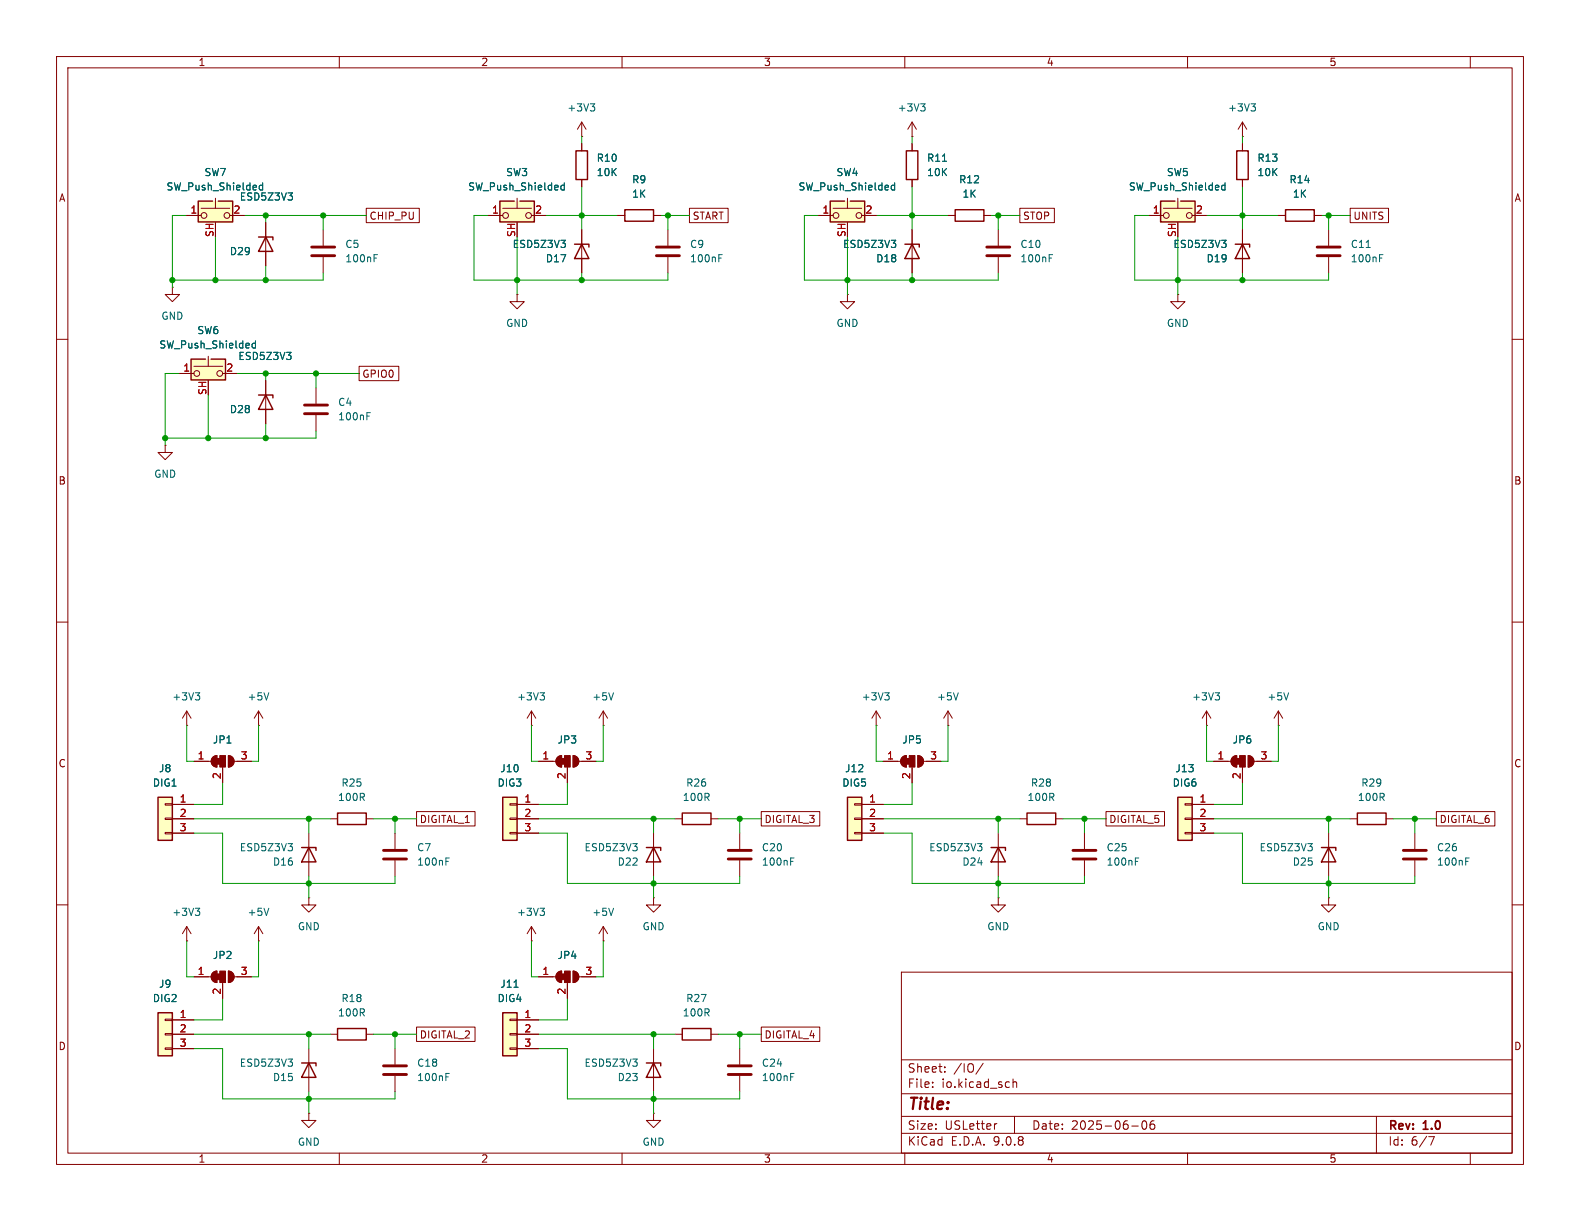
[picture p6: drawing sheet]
<svg xmlns="http://www.w3.org/2000/svg" width="279mm" height="216mm" viewBox="0 0 279 216" stroke-linecap="round" stroke-linejoin="round" font-family="sans-serif">
<g fill="none" stroke="#840000" stroke-width=".18">
<path d="M10 10h259.4v195.9h-259.4zM12 12h255.4v191.9h-255.4zM60 10v2M110 10v2M160 10v2M210 10v2M260 10v2M30.5 50.8v1.3h1.2l-1.2 1.2-1.3-1.2h1.3M30.5 50.8h.1M10 60h2M47 67.3v7.6M55.9 68.6v2.8"/>
<path d="M55.9 73.4v2.8M267.4 60h2M10 110h2M267.4 110h2M94 128.3h.1M94 125.7l-.8 1.3M94 125.7l.7 1.3M94 125.7v2.6M54.6 158.8v1.2h1.3l-1.3 1.3-1.3-1.3h1.3M54.6 158.8h.1M54.6 147.3v7.6M58.4 144.8h1.3"/>
<path d="M64.8 144.8h1.2M69.8 147.3v2.8M69.8 152.1v2.8M10 160h2M33 166.4h.1M33 163.8l-.7 1.3M33 163.8l.8 1.3M33 163.8v2.6M45.7 166.4h.1M45.7 163.8l-.7 1.3M45.7 163.8l.8 1.3M45.7 163.8v2.6"/>
<path d="M159.4 171.9h108v32h-108zM267.4 160h2M54.6 196.9v1.2h1.3l-1.3 1.3-1.3-1.3h1.3M54.6 196.9h.1M54.6 185.4v7.6M58.4 182.9h1.3M64.8 182.9h1.2M115.6 196.9v1.2h1.2l-1.2 1.3-1.3-1.3h1.3M115.6 196.9h.1M119.4 182.9h1.2M125.7 182.9h1.3M130.8 185.4v2.8"/>
<path d="M130.8 190.2v2.8M159.4 197.4h108M159.4 193.4h108M159.4 187.4h108M164.9 192.1v.2M164.9 191.4v.1M167.1 189.4v.2M167.1 188.7v.1M173.9 188l-1.3 1.9M176.3 198.7l-.3 .1M179.1 190.8v1.5M179.1 191.4l.3-.1 .3 .1 .1 .9"/>
<path d="M179.4 197.4v3M200.1 199.1h1.2M202.1 198.3l.2-.1a.81 .81 0 0 1 .6 .6 .81 .81 0 0 1-.3 .8l-.2 .1a.81 .81 0 0 1-.3-1.4zM204.1 198.2a.59 .59 0 0 0-.7 .6v.6l.1 .2 .4 .1 .2-.2 .1-.5-.1-.2h-.5l-.2 .2M243.4 197.4v6.5M60 203.9v2M110 203.9v2M159.4 200.4h108M160 203.9v2M210 203.9v2M252.6 201h1l-.6 1.5M260 203.9v2"/>
</g>
<path d="M53.8 71.6h4.1M53.8 73.2h4.1M67.8 150.4h4.1M67.8 151.9h4.1M128.8 188.5h4M128.8 190h4" fill="none" stroke="#840000" stroke-width=".51"/>
<g fill="none" stroke="#006464" stroke-width=".18">
<path d="M50.7 62.3h.8l-.5 .5M51.4 62.9v.6M64.9 73.6h.4M64.9 73h.6M95.5 122.5h.8l-.4 .5M96 123l.3 .2v.3l-.3 .3M50.9 149.2h.8l-.4 .5M51.7 149.8v.5M78.9 152.3h.4M78.9 151.7h.6M34.5 160.6h.8l-.4 .5M35.1 161.1l.2 .2v.3l-.2 .3"/>
<path d="M47.5 160.6l-.4 1.3M50.9 187.3h.8l-.4 .5M51.7 187.9v.5M139.8 190.4h.4M139.8 189.8h.6"/>
</g>
<path d="M45.7 69.9h2.6v.5M47 69.9l1.3 2.5h-2.6zM53.3 149.9h2.6v.5M54.6 149.9l1.3 2.5h-2.6zM59.7 143.8h5.1v2h-5.1zM53.3 188h2.6v.5M54.6 188l1.3 2.5h-2.6zM59.7 181.9h5.1v2h-5.1zM120.6 181.9h5.1v2h-5.1z" fill="none" stroke="#840000" stroke-width=".25"/>
<path d="M27.9 179.1h2.6v7.6h-2.6z" fill="#ffffc2"/>
<path d="M233.7 149.9h2.5v.5M234.9 149.9l1.3 2.5h-2.5zM27.9 179.1h2.6v7.6h-2.6zM114.3 188h2.5v.5M115.6 188l1.2 2.5h-2.5z" fill="none" stroke="#840000" stroke-width=".25"/>
<g fill="none" stroke="#840000" stroke-width=".18">
<path d="M29.2 78.7v1.3h1.3l-1.3 1.3-1.3-1.3h1.3M29.2 78.7h.1M33 128.3h.1M33 125.7l-.7 1.3M33 125.7l.8 1.3M33 125.7v2.6M234.9 147.3v7.6M34.3 172.7h3M37.6 172l.8-.3v2a1.02 1.02 0 0 1-1-.6 1.02 1.02 0 0 1 .2-1.1zM39.4 173.7v2.8M40.4 171.7a1.02 1.02 0 0 1 1 1 1.02 1.02 0 0 1-1 1zM41.4 172.7h3"/>
<path d="M29.2 180.2h1.3v.3h-1.3zM29.2 182.8h1.3v.2h-1.3zM29.2 185.3h1.3v.2h-1.3zM30.5 180.3h3.8M30.5 182.9h3.8M30.5 185.4h3.8M69.8 185.4v2.8M69.8 190.2v2.8M115.6 185.4v7.6"/>
</g>
<g fill="#840000" stroke="#840000" stroke-width=".18">
<path d="M38.4 172.2h.5v1h-.5z"/>
<path d="M37.6 172l.8-.3v2a1.02 1.02 0 0 1-1-.6 1.02 1.02 0 0 1 .2-1.1z"/>
<path d="M38.9 171.7h1v2h-1z"/>
<path d="M40.4 171.7a1.02 1.02 0 0 1 1 1 1.02 1.02 0 0 1-1 1z"/>
</g>
<path d="M34.5 122.5h.8l-.4 .5M35.1 123l.2 .2v.3l-.2 .3M231.3 149.2h.8l-.5 .5M232 149.8v.5M78.9 190.4h.4M78.9 189.8h.6M111.9 187.3h.8l-.4 .5M112.6 187.9v.5" fill="none" stroke="#006464" stroke-width=".18"/>
<path d="M67.8 188.5h4.1M67.8 190h4.1" fill="none" stroke="#840000" stroke-width=".51"/>
<path d="M88.9 179.1h2.5v7.6h-2.5z" fill="#ffffc2"/>
<path d="M88.9 179.1h2.5v7.6h-2.5z" fill="none" stroke="#840000" stroke-width=".25"/>
<g fill="none" stroke="#840000" stroke-width=".18">
<path d="M34.3 134.6h3M37.6 133.9l.8-.3v2a1.02 1.02 0 0 1-1-.6 1.02 1.02 0 0 1 .2-1.1zM39.4 135.6v2.8M40.4 133.6a1.02 1.02 0 0 1 1 1 1.02 1.02 0 0 1-1 1zM41.4 134.6h3M45.7 128.3h.1M45.7 125.7l-.7 1.3M45.7 125.7l.8 1.3M45.7 125.7v2.6M90.2 180.2h1.2v.3h-1.2zM90.2 182.8h1.2v.2h-1.2zM90.2 185.3h1.2v.2h-1.2z"/>
<path d="M91.4 180.3h3.8M91.4 182.9h3.8M91.4 185.4h3.8"/>
</g>
<path d="M47.5 122.5l-.4 1.3M90.9 174.6h.7" fill="none" stroke="#006464" stroke-width=".18"/>
<g fill="#840000" stroke="#840000" stroke-width=".18">
<path d="M38.4 134.1h.5v1h-.5z"/>
<path d="M37.6 133.9l.8-.3v2a1.02 1.02 0 0 1-1-.6 1.02 1.02 0 0 1 .2-1.1z"/>
<path d="M38.9 133.6h1v2h-1z"/>
<path d="M40.4 133.6a1.02 1.02 0 0 1 1 1 1.02 1.02 0 0 1-1 1z"/>
</g>
<path d="M149.9 141h2.5v7.6h-2.5z" fill="#ffffc2"/>
<path d="M149.9 141h2.5v7.6h-2.5z" fill="none" stroke="#840000" stroke-width=".25"/>
<path d="M151.1 142.1h1.3v.3h-1.3zM151.1 144.7h1.3v.2h-1.3zM151.1 147.2h1.3v.2h-1.3zM152.4 142.2h3.8M152.4 144.8h3.8M152.4 147.3h3.8" fill="none" stroke="#840000" stroke-width=".18"/>
<path d="M88.9 141h2.5v7.6h-2.5z" fill="#ffffc2"/>
<path d="M88.9 141h2.5v7.6h-2.5zM175.3 149.9h2.5v.5M176.5 149.9l1.3 2.5h-2.5z" fill="none" stroke="#840000" stroke-width=".25"/>
<g fill="none" stroke="#840000" stroke-width=".18">
<path d="M90.2 142.1h1.2v.3h-1.2zM90.2 144.7h1.2v.2h-1.2zM90.2 147.2h1.2v.2h-1.2zM91.4 142.2h3.8M91.4 144.8h3.8M91.4 147.3h3.8M176.5 147.3v7.6M94 166.4h.1M94 163.8l-.8 1.3M94 163.8l.7 1.3M94 163.8v2.6M95.2 172.7h3.1"/>
<path d="M98.6 172l.7-.3v2a1.02 1.02 0 0 1-.9-.6 1.02 1.02 0 0 1 .2-1.1zM100.3 173.7v2.8M101.3 171.7a1.02 1.02 0 0 1 1.1 1 1.02 1.02 0 0 1-1.1 1zM102.4 172.7h3"/>
</g>
<g fill="#840000" stroke="#840000" stroke-width=".18">
<path d="M99.3 172.2h.5v1h-.5z"/>
<path d="M98.6 172l.7-.3v2a1.02 1.02 0 0 1-.9-.6 1.02 1.02 0 0 1 .2-1.1z"/>
<path d="M99.8 171.7h1v2h-1z"/>
<path d="M101.3 171.7a1.02 1.02 0 0 1 1.1 1 1.02 1.02 0 0 1-1.1 1z"/>
</g>
<path d="M172.9 149.2h.7l-.4 .5M173.6 149.8v.5M95.5 160.6h.8l-.4 .5M96 161.1l.3 .2v.3l-.3 .3" fill="none" stroke="#006464" stroke-width=".18"/>
<path d="M27.9 141h2.6v7.6h-2.6z" fill="#ffffc2"/>
<path d="M45.7 41.9h2.6v.5M47 41.9l1.3 2.6h-2.6zM27.9 141h2.6v7.6h-2.6zM114.3 149.9h2.5v.5M115.6 149.9l1.2 2.5h-2.5z" fill="none" stroke="#840000" stroke-width=".25"/>
<g fill="none" stroke="#840000" stroke-width=".18">
<path d="M47 39.4v7.6M57.1 40.6v2.8M57.1 45.5v2.8M91.4 52.1v1.2h1.3l-1.3 1.3-1.2-1.3h1.2M91.4 52.1h.1M156.2 134.6h3.1M159.6 133.9l.7-.3v2a1.02 1.02 0 0 1-1-.6 1.02 1.02 0 0 1 .3-1.1zM161.3 135.6v2.8M162.3 133.6a1.02 1.02 0 0 1 1 1 1.02 1.02 0 0 1-1 1zM163.3 134.6h3.1M29.2 142.1h1.3v.3h-1.3zM29.2 144.7h1.3v.2h-1.3z"/>
<path d="M29.2 147.2h1.3v.2h-1.3zM30.5 142.2h3.8M30.5 144.8h3.8M30.5 147.3h3.8M115.6 147.3v7.6M106.7 166.4h.1M106.7 163.8l-.8 1.3M106.7 163.8l.7 1.3M106.7 163.8v2.6"/>
</g>
<path d="M50.9 34.1h.8l-.4 .5M51.7 34.7v.6M66.2 45.6h.4M66.2 45h.6M111.9 149.2h.8l-.4 .5M112.6 149.8v.5M108.5 160.6l-.4 1.3" fill="none" stroke="#006464" stroke-width=".18"/>
<path d="M55.1 43.7h4.1M55.1 45.2h4.1" fill="none" stroke="#840000" stroke-width=".51"/>
<g fill="#840000" stroke="#840000" stroke-width=".18">
<path d="M160.3 134.1h.5v1h-.5z"/>
<path d="M159.6 133.9l.7-.3v2a1.02 1.02 0 0 1-1-.6 1.02 1.02 0 0 1 .3-1.1z"/>
<path d="M160.8 133.6h1v2h-1z"/>
<path d="M162.3 133.6a1.02 1.02 0 0 1 1 1 1.02 1.02 0 0 1-1 1z"/>
</g>
<path d="M88.4 35.6h6.1v3.8h-6.1z" fill="#ffffc2"/>
<g fill="none" stroke="#840000" stroke-width=".18">
<path d="M86.4 38.1h2.5M88.9 36.8h5.1M91.4 35.1v1.7M94 38.1h2.5"/>
<circle cx="89.4" cy="38.1" r=".51"/>
<circle cx="93.5" cy="38.1" r=".51"/>
</g>
<path d="M90.9 35.6h-2.5v3.6h6.1v-3.6h-2.6" fill="none" stroke="#840000" stroke-width=".25"/>
<path d="M99.8 32.3v1.3M99.8 32.8h-.4l-.2 .2 .1 .5h.5" fill="none" stroke="#006464" stroke-width=".18"/>
<path d="M35.1 35.6h6v3.8h-6z" fill="#ffffc2"/>
<g fill="none" stroke="#840000" stroke-width=".18">
<path d="M33 38.1h2.6M35.6 36.8h5M38.1 35.1v1.7M40.6 38.1h2.6M109.2 38.1h1.3M115.6 38.1h1.2M102.9 40.6v7.7M118.1 40.6v2.8M118.1 45.5v2.8M154.9 128.3h.1M154.9 125.7l-.7 1.3M154.9 125.7l.8 1.3"/>
<path d="M154.9 125.7v2.6"/>
<circle cx="36.1" cy="38.1" r=".51"/>
<circle cx="40.1" cy="38.1" r=".51"/>
</g>
<path d="M37.6 35.6h-2.5v3.6h6v-3.6h-2.5M110.5 37.1h5.1v2h-5.1zM101.6 43.2h2.5v.5M102.9 43.2l1.2 2.5h-2.5z" fill="none" stroke="#840000" stroke-width=".25"/>
<path d="M46.4 32.3v1.3M46.4 32.8h-.3l-.3 .2 .2 .5h.4M99.2 42.5h.8l-.4 .5M99.9 43.1v.5M127.1 45.6h.4M127.1 45h.6M156.5 122.5h.7l-.4 .5M157 123l.2 .2v.3l-.2 .3" fill="none" stroke="#006464" stroke-width=".18"/>
<path d="M116.1 43.7h4M116.1 45.2h4" fill="none" stroke="#840000" stroke-width=".51"/>
<path d="M33.8 63.5h6.1v3.8h-6.1z" fill="#ffffc2"/>
<g fill="none" stroke="#840000" stroke-width=".18">
<path d="M219.7 24.1h.1M219.7 21.6v2.5M219.7 25.4v1.3M219.7 31.8v1.2M219.7 21.6l-.8 1.3M219.7 21.6l.8 1.3M149.9 52.1v1.2h1.2l-1.2 1.3-1.3-1.3h1.3M149.9 52.1h.1M31.7 66h2.6M34.3 64.8h5.1M36.8 63v1.8M39.4 66h2.5"/>
<path d="M95.2 134.6h3.1M98.6 133.9l.7-.3v2a1.02 1.02 0 0 1-.9-.6 1.02 1.02 0 0 1 .2-1.1zM100.3 135.6v2.8M101.3 133.6a1.02 1.02 0 0 1 1.1 1 1.02 1.02 0 0 1-1.1 1zM102.4 134.6h3M106.7 128.3h.1M106.7 125.7l-.8 1.3M106.7 125.7l.7 1.3M106.7 125.7v2.6M115.6 158.8v1.2h1.2l-1.2 1.3-1.3-1.3h1.3M115.6 158.8h.1M119.4 144.8h1.2"/>
<path d="M125.7 144.8h1.3M130.8 147.3v2.8M130.8 152.1v2.8"/>
<circle cx="34.8" cy="66" r=".51"/>
<circle cx="38.9" cy="66" r=".51"/>
</g>
<path d="M218.7 26.7h2v5.1h-2zM36.3 63.5h-2.5v3.7h6.1v-3.7h-2.6M120.6 143.8h5.1v2h-5.1z" fill="none" stroke="#840000" stroke-width=".25"/>
<path d="M221.2 18.4h.8l-.4 .4M221.8 18.8l.2 .3v.3l-.2 .2M45.2 60.3v1.2M45.2 60.8l-.4-.1-.2 .2 .1 .6h.5M108.5 122.5l-.4 1.3M139.8 152.3h.4M139.8 151.7h.6" fill="none" stroke="#006464" stroke-width=".18"/>
<g fill="#840000" stroke="#840000" stroke-width=".18">
<path d="M99.3 134.1h.5v1h-.5z"/>
<path d="M98.6 133.9l.7-.3v2a1.02 1.02 0 0 1-.9-.6 1.02 1.02 0 0 1 .2-1.1z"/>
<path d="M99.8 133.6h1v2h-1z"/>
<path d="M101.3 133.6a1.02 1.02 0 0 1 1.1 1 1.02 1.02 0 0 1-1.1 1z"/>
</g>
<path d="M128.8 150.4h4M128.8 151.9h4" fill="none" stroke="#840000" stroke-width=".51"/>
<path d="M205.2 35.6h6.1v3.8h-6.1z" fill="#ffffc2"/>
<g fill="none" stroke="#840000" stroke-width=".18">
<path d="M161.3 24.1h.1M161.3 21.6l-.8 1.3M161.3 21.6l.8 1.3M161.3 21.6v2.5M161.3 25.4v1.3M161.3 31.8v1.2M203.2 38.1h2.5M205.7 36.8h5.1M208.3 35.1v1.7M210.8 38.1h2.6M226.1 38.1h1.2M232.4 38.1h1.3"/>
<path d="M161.3 40.6v7.7M176.5 40.6v2.8M176.5 45.5v2.8M208.3 52.1v1.2h1.2l-1.2 1.3-1.3-1.3h1.3M208.3 52.1h.1M219.7 40.6v7.7M234.9 40.6v2.8M234.9 45.5v2.8"/>
<circle cx="206.2" cy="38.1" r=".51"/>
<circle cx="210.3" cy="38.1" r=".51"/>
</g>
<path d="M160.3 26.7h2v5.1h-2zM207.8 35.6h-2.6v3.6h6.1v-3.6h-2.5M227.3 37.1h5.1v2h-5.1zM160 43.2h2.6v.5M161.3 43.2l1.3 2.5h-2.6zM218.4 43.2h2.6v.5M219.7 43.2l1.3 2.5h-2.6z" fill="none" stroke="#840000" stroke-width=".25"/>
<g fill="none" stroke="#006464" stroke-width=".18">
<path d="M162.8 18.4h.8l-.4 .4M163.3 18.8l.3 .3v.3l-.3 .2M166.7 28.5h.7M216.6 32.3v1.3M216.6 32.8h-.3l-.3 .2 .1 .5h.5M157.6 42.5h.8l-.4 .5M158.3 43.1v.5M185.5 45.6h.5M185.5 45h.6M216 42.5h.8l-.4 .5M216.8 43.1v.5M241.6 43.8h.7"/>
<path d="M244 45.6h.4M244 45h.6"/>
</g>
<path d="M174.5 43.7h4.1M174.5 45.2h4.1M232.9 43.7h4.1M232.9 45.2h4.1" fill="none" stroke="#840000" stroke-width=".51"/>
<path d="M146.8 35.6h6.1v3.8h-6.1z" fill="#ffffc2"/>
<g fill="none" stroke="#840000" stroke-width=".18">
<path d="M102.9 24.1h.1M102.9 21.6v2.5M102.9 25.4v1.3M102.9 31.8v1.2M102.9 21.6l-.8 1.3M102.9 21.6l.7 1.3M144.8 38.1h2.5M147.3 36.8h5.1M149.9 35.1v1.7M152.4 38.1h2.5M167.6 38.1h1.3M174 38.1h1.3"/>
<path d="M167.6 128.3h.1M167.6 125.7l-.7 1.3M167.6 125.7l.8 1.3M167.6 125.7v2.6M176.5 158.8v1.2h1.3l-1.3 1.3-1.2-1.3h1.2M176.5 158.8h.1M180.3 144.8h1.3M186.7 144.8h1.3M191.8 147.3v2.8M191.8 152.1v2.8M238.8 144.8h1.2M245.1 144.8h1.3"/>
<circle cx="147.8" cy="38.1" r=".51"/>
<circle cx="151.9" cy="38.1" r=".51"/>
</g>
<path d="M101.9 26.7h2v5.1h-2zM149.4 35.6h-2.6v3.6h6.1v-3.6h-2.5M168.9 37.1h5.1v2h-5.1zM181.6 143.8h5.1v2h-5.1zM240 143.8h5.1v2h-5.1z" fill="none" stroke="#840000" stroke-width=".25"/>
<path d="M104.4 18.4h.8l-.5 .4M104.9 18.8l.3 .3v.3l-.3 .2M158.2 32.3v1.3M158.2 32.8h-.4l-.2 .2 .1 .5h.5M169.5 122.5l-.5 1.3M200.8 152.3h.4M200.8 151.7h.6" fill="none" stroke="#006464" stroke-width=".18"/>
<path d="M189.7 150.4h4.1M189.7 151.9h4.1" fill="none" stroke="#840000" stroke-width=".51"/>
<path d="M208.3 141h2.5v7.6h-2.5z" fill="#ffffc2"/>
<path d="M208.3 141h2.5v7.6h-2.5z" fill="none" stroke="#840000" stroke-width=".25"/>
<g fill="none" stroke="#840000" stroke-width=".18">
<path d="M33 38.1h2.6M40.6 38.1h2.6M47 39.4v2.5M64.8 36.8h9.3v2.6h-9.3zM86.4 38.1h2.5M94 38.1h2.5M102.9 25.4v1.3M102.9 31.8v1.2M109.2 38.1h1.3M115.6 38.1h1.2M121.9 36.8h6.9v2.6h-6.9zM144.8 38.1h2.5"/>
<path d="M152.4 38.1h2.5M161.3 25.4v1.3M161.3 31.8v1.2M167.6 38.1h1.3M174 38.1h1.3M180.3 36.8h6.2v2.6h-6.2zM203.2 38.1h2.5M210.8 38.1h2.6M219.7 25.4v1.3M219.7 31.8v1.2M226.1 38.1h1.2M232.4 38.1h1.3"/>
<path d="M238.8 36.8h6.7v2.6h-6.7zM47 44.5v2.5M102.9 40.6v2.6M102.9 45.7v2.6M161.3 40.6v2.6M161.3 45.7v2.6M219.7 40.6v2.6M219.7 45.7v2.6M31.7 66h2.6M39.4 66h2.5M47 67.3v2.6M47 72.4v2.5"/>
<path d="M63.5 64.8h7v2.5h-7zM34.3 134.6h2.5M39.4 135.9v2.5M41.9 134.6h2.5M95.2 134.6h2.6M100.3 135.9v2.5M102.9 134.6h2.5M156.2 134.6h2.5M161.3 135.9v2.5M163.8 134.6h2.6M213.4 128.3h.1M213.4 125.7l-.8 1.3"/>
<path d="M213.4 125.7l.7 1.3M213.4 125.7v2.6M214.6 134.6h3.1M218 133.9l.7-.3v2a1.02 1.02 0 0 1-.9-.6 1.02 1.02 0 0 1 .2-1.1zM219.7 135.6v2.8M220.7 133.6a1.02 1.02 0 0 1 1 1 1.02 1.02 0 0 1-1 1zM221.7 134.6h3.1M226.1 128.3h.1M226.1 125.7l-.8 1.3M226.1 125.7l.7 1.3M226.1 125.7v2.6M30.5 142.2h3.8"/>
<path d="M30.5 144.8h3.8M30.5 147.3h3.8M73.7 143.5h10.3v2.6h-10.3zM91.4 142.2h3.8M91.4 144.8h3.8M91.4 147.3h3.8M134.6 143.5h10.4v2.6h-10.4zM152.4 142.2h3.8M152.4 144.8h3.8M152.4 147.3h3.8M195.6 143.5h10.3v2.6h-10.3zM209.5 142.1h1.3v.3h-1.3z"/>
<path d="M209.5 144.7h1.3v.2h-1.3zM209.5 147.2h1.3v.2h-1.3zM210.8 142.2h3.8M210.8 144.8h3.8M210.8 147.3h3.8M234.9 158.8v1.2h1.3l-1.3 1.3-1.2-1.3h1.2M234.9 158.8h.1M250.2 147.3v2.8M250.2 152.1v2.8M254 143.5h10.3v2.6h-10.3zM34.3 172.7h2.5M39.4 174v2.5"/>
<path d="M41.9 172.7h2.5M95.2 172.7h2.6M100.3 174v2.5M102.9 172.7h2.5M30.5 180.3h3.8M30.5 182.9h3.8M30.5 185.4h3.8M73.7 181.6h10.3v2.6h-10.3zM91.4 180.3h3.8M91.4 182.9h3.8M91.4 185.4h3.8M134.6 181.6h10.4v2.6h-10.4z"/>
</g>
<g fill="#840000" stroke="#840000" stroke-width=".18">
<path d="M218.7 134.1h.5v1h-.5z"/>
<path d="M218 133.9l.7-.3v2a1.02 1.02 0 0 1-.9-.6 1.02 1.02 0 0 1 .2-1.1z"/>
<path d="M219.2 133.6h1v2h-1z"/>
<path d="M220.7 133.6a1.02 1.02 0 0 1 1 1 1.02 1.02 0 0 1-1 1z"/>
</g>
<path d="M248.2 150.4h4M248.2 151.9h4" fill="none" stroke="#840000" stroke-width=".51"/>
<g fill="none" stroke="#006464" stroke-width=".18">
<path d="M46.4 32.8h-.3l-.3 .2 .2 .5h.4M46.4 32.3v1.3M50.9 34.1h.8l-.4 .5M51.7 34.7v.6M99.8 32.3v1.3M99.8 32.8h-.4l-.2 .2 .1 .5h.5M158.2 32.8h-.4l-.2 .2 .1 .5h.5M158.2 32.3v1.3M166.7 28.5h.7M216.6 32.8h-.3l-.3 .2 .1 .5h.5M216.6 32.3v1.3M99.2 42.5h.8l-.4 .5"/>
<path d="M99.9 43.1v.5M157.6 42.5h.8l-.4 .5M158.3 43.1v.5M216 42.5h.8l-.4 .5M216.8 43.1v.5M45.2 60.3v1.2M45.2 60.8l-.4-.1-.2 .2 .1 .6h.5M50.7 62.3h.8l-.5 .5M51.4 62.9v.6M214.9 122.5h.8l-.5 .5M215.4 123l.3 .2v.3l-.3 .3M227.9 122.5l-.4 1.3"/>
<path d="M259.2 152.3h.4M259.2 151.7h.6M90.9 174.6h.7"/>
</g>
<g fill="none" stroke="#009600" stroke-width=".18">
<path d="M33 38.1h-2.5v12.7M43.2 38.1h21.6M47 38.1v1.3M57.1 38.1v2.5M86.4 38.1h-2.6v11.4h34.3v-1.2M96.5 38.1h12.7M102.9 24.1v1.3M102.9 33v7.6M116.8 38.1h5.1M118.1 38.1v2.5M144.8 38.1h-2.6v11.4h34.3v-1.2M154.9 38.1h12.7"/>
<path d="M161.3 24.1v1.3M161.3 33v7.6M175.3 38.1h5M176.5 38.1v2.5M203.2 38.1h-2.5v11.4h34.2v-1.2M213.4 38.1h12.7M219.7 24.1v1.3M219.7 33v7.6M233.7 38.1h5.1M234.9 38.1v2.5M38.1 41.9v7.6M47 47v2.5"/>
<path d="M57.1 48.3v1.2h-26.6M91.4 41.9v10.2M102.9 48.3v1.2M149.9 41.9v10.2M161.3 48.3v1.2M208.3 41.9v10.2M219.7 48.3v1.2M31.7 66h-2.5v12.7M36.8 69.9v7.6M41.9 66h21.6M47 66v1.3M47 74.9v2.6"/>
<path d="M55.9 76.2v1.3h-26.7M55.9 66v2.6M33 128.3v6.3h1.3M39.4 138.4v3.8h-5.1M45.7 128.3v6.3h-1.3M94 128.3v6.3h1.2M100.3 138.4v3.8h-5.1M106.7 128.3v6.3h-1.3M154.9 128.3v6.3h1.3M161.3 138.4v3.8h-5.1M167.6 128.3v6.3h-1.2M213.4 128.3v6.3h1.2"/>
<path d="M219.7 138.4v3.8h-5.1M226.1 128.3v6.3h-1.3M34.3 147.3h5.1v8.9h30.4v-1.3M34.3 144.8h24.1M54.6 144.8v2.5M54.6 154.9v3.9M66 144.8h7.7M69.8 144.8v2.5M95.2 144.8h24.2M95.2 147.3h5.1v8.9h30.5v-1.3M115.6 144.8v2.5M115.6 154.9v3.9"/>
<path d="M127 144.8h7.6M130.8 144.8v2.5M156.2 144.8h24.1M156.2 147.3h5.1v8.9h30.5v-1.3M176.5 144.8v2.5M176.5 154.9v3.9M188 144.8h7.6M191.8 144.8v2.5M214.6 144.8h24.2M214.6 147.3h5.1v8.9h30.5v-1.3M234.9 144.8v2.5M234.9 154.9v3.9"/>
<path d="M246.4 144.8h7.6M250.2 144.8v2.5M33 166.4v6.3h1.3M39.4 176.5v3.8h-5.1M45.7 166.4v6.3h-1.3M94 166.4v6.3h1.2M100.3 176.5v3.8h-5.1M106.7 166.4v6.3h-1.3M34.3 182.9h24.1M34.3 185.4h5.1v8.9h30.4v-1.3M54.6 182.9v2.5M54.6 193v3.9"/>
<path d="M66 182.9h7.7M69.8 182.9v2.5M95.2 182.9h24.2M95.2 185.4h5.1v8.9h30.5v-1.3M115.6 182.9v2.5M115.6 193v3.9M127 182.9h7.6M130.8 182.9v2.5"/>
</g>
<g fill="#009600" stroke="#009600" stroke-width=".18">
<circle cx="54.6" cy="182.9" r=".46"/>
<circle cx="54.6" cy="194.3" r=".46"/>
<circle cx="69.8" cy="182.9" r=".46"/>
<circle cx="55.9" cy="66" r=".46"/>
<circle cx="57.1" cy="38.1" r=".46"/>
<circle cx="47" cy="38.1" r=".46"/>
<circle cx="91.4" cy="49.5" r=".46"/>
<circle cx="115.6" cy="194.3" r=".46"/>
<circle cx="115.6" cy="182.9" r=".46"/>
<circle cx="130.8" cy="182.9" r=".46"/>
<circle cx="47" cy="66" r=".46"/>
<circle cx="47" cy="49.5" r=".46"/>
<circle cx="38.1" cy="49.5" r=".46"/>
<circle cx="47" cy="77.5" r=".46"/>
<circle cx="29.2" cy="77.5" r=".46"/>
<circle cx="30.5" cy="49.5" r=".46"/>
<circle cx="36.8" cy="77.5" r=".46"/>
<circle cx="69.8" cy="144.8" r=".46"/>
<circle cx="54.6" cy="156.2" r=".46"/>
<circle cx="54.6" cy="144.8" r=".46"/>
<circle cx="115.6" cy="156.2" r=".46"/>
<circle cx="219.7" cy="38.1" r=".46"/>
<circle cx="208.3" cy="49.5" r=".46"/>
<circle cx="219.7" cy="49.5" r=".46"/>
<circle cx="234.9" cy="38.1" r=".46"/>
<circle cx="102.9" cy="38.1" r=".46"/>
<circle cx="161.3" cy="38.1" r=".46"/>
<circle cx="149.9" cy="49.5" r=".46"/>
<circle cx="102.9" cy="49.5" r=".46"/>
<circle cx="161.3" cy="49.5" r=".46"/>
<circle cx="176.5" cy="38.1" r=".46"/>
<circle cx="118.1" cy="38.1" r=".46"/>
<circle cx="176.5" cy="156.2" r=".46"/>
<circle cx="234.9" cy="144.8" r=".46"/>
<circle cx="191.8" cy="144.8" r=".46"/>
<circle cx="250.2" cy="144.8" r=".46"/>
<circle cx="234.9" cy="156.2" r=".46"/>
<circle cx="115.6" cy="144.8" r=".46"/>
<circle cx="130.8" cy="144.8" r=".46"/>
<circle cx="176.5" cy="144.8" r=".46"/>
</g>
<text font-size="2.8" fill="#840000" x="160.4" y="196.8">Title:</text>
<g font-size="2.1" fill="#840000">
<text x="160.4" y="189.9">Sheet:</text>
<text x="168.6" y="189.9">/IO/</text>
<text x="160.4" y="192.6">File:</text>
<text x="166.5" y="192.6">io.kicad_sch</text>
<text x="160.4" y="202.8">KiCad</text>
<text x="160.4" y="200">Size:</text>
<text x="167.1" y="200">USLetter</text>
<text x="168.1" y="202.8">E.D.A.</text>
<text x="175.7" y="202.8">9.0.8</text>
<text x="182.4" y="200">Date:</text>
<text x="189.4" y="200">2025-06-06</text>
<text x="245.4" y="200.2">Rev:</text>
<text x="245.4" y="202.8">Id:</text>
<text x="249.5" y="202.8">6/7</text>
<text x="251.8" y="200.2">1.0</text>
</g>
<g font-size="1.8" fill="#840000">
<text x="35" y="11.9">1</text>
<text x="85" y="11.9">2</text>
<text x="135" y="11.9">3</text>
<text x="185" y="11.9">4</text>
<text x="235" y="11.9">5</text>
<text x="10.3" y="35.9">A</text>
<text x="267.7" y="35.9">A</text>
<text x="65.2" y="39.1">CHIP_PU</text>
<text x="122.4" y="39.1">START</text>
<text x="180.8" y="39.1">STOP</text>
<text x="239.2" y="39.1">UNITS</text>
<text x="64" y="67">GPIO0</text>
<text x="10.3" y="85.9">B</text>
<text x="267.7" y="85.9">B</text>
<text x="10.3" y="135.9">C</text>
<text x="267.7" y="135.9">C</text>
<text x="74.1" y="145.7">DIGITAL_1</text>
<text x="135.1" y="145.7">DIGITAL_3</text>
<text x="196.1" y="145.7">DIGITAL_5</text>
<text x="254.5" y="145.7">DIGITAL_6</text>
<text x="10.3" y="185.9">D</text>
<text x="74.1" y="183.8">DIGITAL_2</text>
<text x="135.1" y="183.8">DIGITAL_4</text>
<text x="267.7" y="185.9">D</text>
<text x="35" y="205.8">1</text>
<text x="85" y="205.8">2</text>
<text x="135" y="205.8">3</text>
<text x="185" y="205.8">4</text>
<text x="235" y="205.8">5</text>
</g>
<g font-size="1.8" fill="#006464">
<text x="100.2" y="19.9">+3V3</text>
<text x="158.6" y="19.9">+3V3</text>
<text x="217.1" y="19.9">+3V3</text>
<text x="105.4" y="28.8">R10</text>
<text x="163.8" y="28.8">R11</text>
<text x="222.3" y="28.8">R13</text>
<text x="29.4" y="33.9">SW_Push_Shielded</text>
<text x="36.1" y="31.3">SW7</text>
<text x="42.3" y="35.7">ESD5Z3V3</text>
<text x="82.7" y="33.9">SW_Push_Shielded</text>
<text x="89.4" y="31.3">SW3</text>
<text x="105.4" y="31.3">10K</text>
<text x="111.7" y="32.6">R9</text>
<text x="111.7" y="35.2">1K</text>
<text x="141.1" y="33.9">SW_Push_Shielded</text>
<text x="147.8" y="31.3">SW4</text>
<text x="163.8" y="31.3">10K</text>
<text x="169.5" y="32.6">R12</text>
<text x="170.1" y="35.2">1K</text>
<text x="199.5" y="33.9">SW_Push_Shielded</text>
<text x="206.2" y="31.3">SW5</text>
<text x="222.3" y="31.3">10K</text>
<text x="227.9" y="32.6">R14</text>
<text x="228.5" y="35.2">1K</text>
<text x="40.5" y="45.3">D29</text>
<text x="61" y="44">C5</text>
<text x="61" y="46.6">100nF</text>
<text x="90.6" y="44">ESD5Z3V3</text>
<text x="91.2" y="42" transform="rotate(-90 91.2 42)">SH</text>
<text x="96.4" y="46.6">D17</text>
<text x="121.9" y="44">C9</text>
<text x="121.9" y="46.6">100nF</text>
<text x="149" y="44">ESD5Z3V3</text>
<text x="154.8" y="46.6">D18</text>
<text x="180.3" y="46.6">100nF</text>
<text x="180.3" y="44">C10</text>
<text x="207.4" y="44">ESD5Z3V3</text>
<text x="208" y="42" transform="rotate(-90 208 42)">SH</text>
<text x="213.3" y="46.6">D19</text>
<text x="238.8" y="46.6">100nF</text>
<text x="238.8" y="44">C11</text>
<text x="28.4" y="56.7">GND</text>
<text x="34.8" y="59.3">SW6</text>
<text x="89.4" y="58">GND</text>
<text x="147.8" y="58">GND</text>
<text x="206.2" y="58">GND</text>
<text x="28.1" y="61.8">SW_Push_Shielded</text>
<text x="42" y="63.9">ESD5Z3V3</text>
<text x="59.7" y="72">C4</text>
<text x="40.5" y="73.3">D28</text>
<text x="59.7" y="74.5">100nF</text>
<text x="27.2" y="84.7">GND</text>
<text x="30.4" y="124.1">+3V3</text>
<text x="43.7" y="124.1">+5V</text>
<text x="91.3" y="124.1">+3V3</text>
<text x="104.6" y="124.1">+5V</text>
<text x="152.3" y="124.1">+3V3</text>
<text x="165.6" y="124.1">+5V</text>
<text x="210.7" y="124.1">+3V3</text>
<text x="224" y="124.1">+5V</text>
<text x="37.5" y="131.7">JP1</text>
<text x="98.5" y="131.7">JP3</text>
<text x="159.5" y="131.7">JP5</text>
<text x="217.9" y="131.7">JP6</text>
<text x="28" y="136.8">J8</text>
<text x="88.4" y="136.8">J10</text>
<text x="149.3" y="136.8">J12</text>
<text x="207.8" y="136.8">J13</text>
<text x="26.9" y="139.3">DIG1</text>
<text x="59.7" y="141.8">100R</text>
<text x="60.3" y="139.3">R25</text>
<text x="87.9" y="139.3">DIG3</text>
<text x="120.6" y="141.8">100R</text>
<text x="121.2" y="139.3">R26</text>
<text x="148.9" y="139.3">DIG5</text>
<text x="181.6" y="141.8">100R</text>
<text x="182.2" y="139.3">R28</text>
<text x="207.3" y="139.3">DIG6</text>
<text x="240" y="141.8">100R</text>
<text x="240.6" y="139.3">R29</text>
<text x="42.3" y="150.7">ESD5Z3V3</text>
<text x="48.2" y="153.3">D16</text>
<text x="73.7" y="150.7">C7</text>
<text x="73.7" y="153.3">100nF</text>
<text x="103.3" y="150.7">ESD5Z3V3</text>
<text x="109.1" y="153.3">D22</text>
<text x="134.6" y="153.3">100nF</text>
<text x="134.6" y="150.7">C20</text>
<text x="164.2" y="150.7">ESD5Z3V3</text>
<text x="170.1" y="153.3">D24</text>
<text x="195.6" y="153.3">100nF</text>
<text x="195.6" y="150.7">C25</text>
<text x="222.6" y="150.7">ESD5Z3V3</text>
<text x="228.5" y="153.3">D25</text>
<text x="254" y="153.3">100nF</text>
<text x="254" y="150.7">C26</text>
<text x="30.4" y="162.2">+3V3</text>
<text x="43.7" y="162.2">+5V</text>
<text x="52.6" y="164.7">GND</text>
<text x="91.3" y="162.2">+3V3</text>
<text x="104.6" y="162.2">+5V</text>
<text x="113.5" y="164.7">GND</text>
<text x="174.5" y="164.7">GND</text>
<text x="232.9" y="164.7">GND</text>
<text x="37.5" y="169.8">JP2</text>
<text x="98.5" y="169.8">JP4</text>
<text x="26.9" y="177.4">DIG2</text>
<text x="28" y="174.9">J9</text>
<text x="59.7" y="179.9">100R</text>
<text x="60.3" y="177.4">R18</text>
<text x="87.9" y="177.4">DIG4</text>
<text x="88.4" y="174.9">J11</text>
<text x="120.6" y="179.9">100R</text>
<text x="121.2" y="177.4">R27</text>
<text x="42.3" y="188.8">ESD5Z3V3</text>
<text x="48.2" y="191.4">D15</text>
<text x="73.7" y="191.4">100nF</text>
<text x="73.7" y="188.8">C18</text>
<text x="103.3" y="188.8">ESD5Z3V3</text>
<text x="109.1" y="191.4">D23</text>
<text x="134.6" y="191.4">100nF</text>
<text x="134.6" y="188.8">C24</text>
<text x="52.6" y="202.8">GND</text>
<text x="113.5" y="202.8">GND</text>
</g>
<g font-size="1.8" fill="#a90000">
<text x="33.6" y="37.8">1</text>
<text x="41.2" y="37.8">2</text>
<text x="86.9" y="37.8">1</text>
<text x="94.5" y="37.8">2</text>
<text x="145.3" y="37.8">1</text>
<text x="153" y="37.8">2</text>
<text x="203.8" y="37.8">1</text>
<text x="211.4" y="37.8">2</text>
<text x="37.8" y="42" transform="rotate(-90 37.8 42)">SH</text>
<text x="149.6" y="42" transform="rotate(-90 149.6 42)">SH</text>
<text x="32.3" y="65.8">1</text>
<text x="39.9" y="65.8">2</text>
<text x="36.6" y="70" transform="rotate(-90 36.6 70)">SH</text>
<text x="34.9" y="134.4">1</text>
<text x="39.1" y="137.9" transform="rotate(-90 39.1 137.9)">2</text>
<text x="42.5" y="134.4">3</text>
<text x="95.8" y="134.4">1</text>
<text x="100.1" y="137.9" transform="rotate(-90 100.1 137.9)">2</text>
<text x="103.4" y="134.4">3</text>
<text x="156.8" y="134.4">1</text>
<text x="161" y="137.9" transform="rotate(-90 161 137.9)">2</text>
<text x="164.4" y="134.4">3</text>
<text x="215.2" y="134.4">1</text>
<text x="219.5" y="137.9" transform="rotate(-90 219.5 137.9)">2</text>
<text x="222.8" y="134.4">3</text>
<text x="31.7" y="142">1</text>
<text x="92.6" y="142">1</text>
<text x="153.6" y="142">1</text>
<text x="212" y="142">1</text>
<text x="31.7" y="144.5">2</text>
<text x="31.7" y="147.1">3</text>
<text x="92.6" y="144.5">2</text>
<text x="92.6" y="147.1">3</text>
<text x="153.6" y="144.5">2</text>
<text x="153.6" y="147.1">3</text>
<text x="212" y="144.5">2</text>
<text x="212" y="147.1">3</text>
<text x="34.9" y="172.5">1</text>
<text x="42.5" y="172.5">3</text>
<text x="95.8" y="172.5">1</text>
<text x="103.4" y="172.5">3</text>
<text x="39.1" y="176" transform="rotate(-90 39.1 176)">2</text>
<text x="100.1" y="176" transform="rotate(-90 100.1 176)">2</text>
<text x="31.7" y="180.1">1</text>
<text x="31.7" y="182.6">2</text>
<text x="31.7" y="185.2">3</text>
<text x="92.6" y="180.1">1</text>
<text x="92.6" y="182.6">2</text>
<text x="92.6" y="185.2">3</text>
</g>
</svg>
